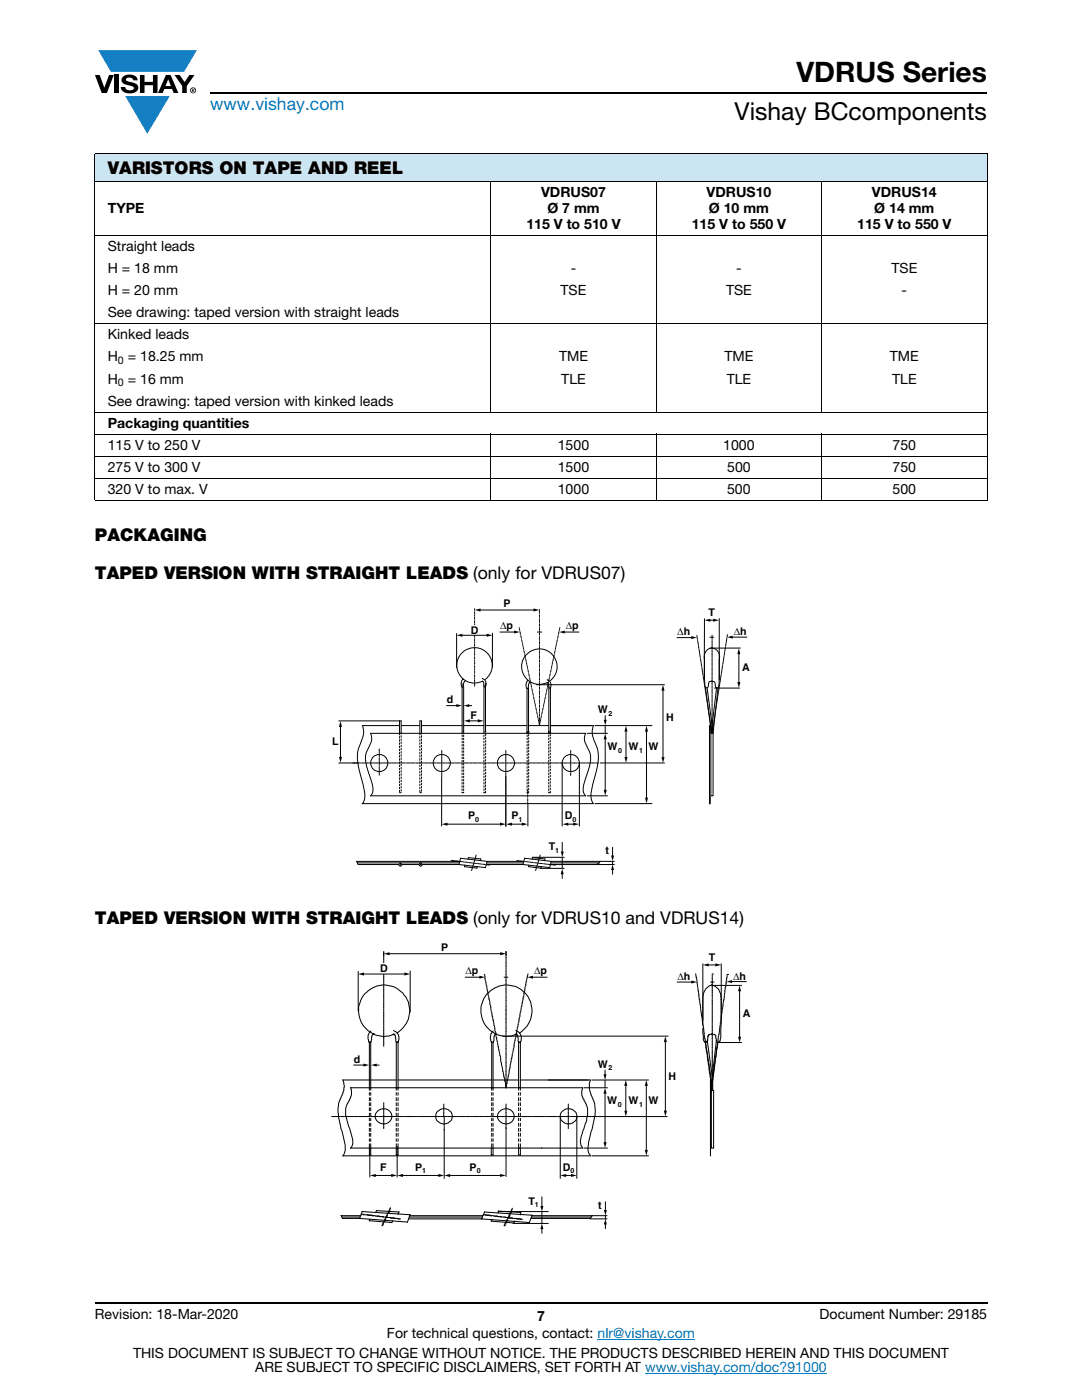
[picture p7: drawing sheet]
<svg xmlns="http://www.w3.org/2000/svg" width="216mm" height="279mm" viewBox="0 0 216 279" stroke-linecap="round" stroke-linejoin="round" font-family="sans-serif">
<g fill="#147fc3">
<path d="M19.6 10h19.7l-2.6 4.3h-1.1h-13.5z"/>
<path d="M25 19.2h8.9l-4.5 7.5z"/>
</g>
<g fill="#000">
<path d="M18.9 15h1l.9 2.5 1-2.5h.9l-1.4 3.6h-1zM22.9 15h.9v3.6h-.9zM24.6 15.3a2.1 2.1 0 0 1 2.8 .3l.1 .4h-.9a.79 .79 0 0 0-.7-.5 .79 .79 0 0 0-.8 .4l.3 .3 1 .2a1.08 1.08 0 0 1 1.2 1 1.08 1.08 0 0 1-1.1 1.2 1.73 1.73 0 0 1-2.4-1.2h.9a.96 .96 0 0 0 .8 .6 .96 .96 0 0 0 .9-.4 1.31 1.31 0 0 0-1.2-.6 1.03 1.03 0 0 1-1.1-.6 1.03 1.03 0 0 1 .2-1.1zM27.9 15h.9v1.3h1.7v-1.3h.9v3.6h-.9v-1.6h-1.7v1.6h-.9zM34.8 15h1.1l.9 1.4 1-1.4h1l-1.5 2.2v1.4h-.9v-1.4z"/>
<path d="M33.6 15.9l.5 1.3h-1.1zM33.1 15l-1.6 3.6h1l.3-.8h1.5l.3 .8h1l-1.6-3.6z"/>
<path d="M38.4 17.8h.2v.2h-.2zM38.3 17.7v.7h.1v-.3l.4 .3-.2-.3 .2-.2-.1-.2z"/>
<path d="M38.1 18a.46 .46 0 0 1 .9 0 .46 .46 0 0 1-.9 0zM37.9 18a.6 .6 0 0 0 1.2 0 .6 .6 0 0 0-1.2 0z"/>
</g>
<path d="M42 18.6h155M18.9 260h178.1" fill="none" stroke="#000" stroke-width=".36"/>
<path d="M119.2 267.3h19.5M128.7 274h36.3" fill="none" stroke="#007ec4" stroke-width=".2"/>
<path d="M18.9 30.7h178.1v5.5h-178.1z" fill="#cce5f3"/>
<g fill="none" stroke="#000" stroke-width=".2">
<path d="M18.9 30.7h178.1M18.9 36.2h178.1M18.9 30.8v69M97.9 36.1v46.2M130.9 36.1v46.2M164 36.1v46.2M197 30.8v69M18.9 47h178.1M18.9 64.6h178.1M18.9 82.2h178.1M18.9 86.7h178.1M18.9 91.1h178.1"/>
<path d="M18.9 95.5h178.1M18.9 99.9h178.1M97.9 86.6v13.4M130.9 86.6v13.4M164 86.6v13.4"/>
</g>
<path d="M66.3 119.3h83.3v56h-83.3z" fill="#fff"/>
<circle cx="113.9" cy="152.3" r="1.72" fill="#fff"/>
<circle cx="113.9" cy="152.3" r="1.72" fill="none" stroke="#000" stroke-width=".2"/>
<circle cx="100.9" cy="152.3" r="1.72" fill="#fff"/>
<circle cx="100.9" cy="152.3" r="1.72" fill="none" stroke="#000" stroke-width=".2"/>
<circle cx="75.7" cy="152.3" r="1.72" fill="#fff"/>
<g fill="none" stroke="#000" stroke-width=".2">
<path d="M73.9 146.4h43M73.9 158.8h34.4"/>
<circle cx="75.7" cy="152.3" r="1.72"/>
</g>
<circle cx="88.2" cy="152.3" r="1.71" fill="#fff"/>
<g fill="none" stroke="#000" stroke-width=".2">
<path d="M67.6 152.3h4.2M67.6 143.9h12.4v2.6M72 152.3h.1M72.2 152.3h.5M72.3 144.8a4.8 4.8 0 0 1-.5 3.9 8.7 8.7 0 0 0 .1 5.9l.7 2.6a3.9 3.9 0 0 1-.3 3.2M72.4 144.8h7.2M72.8 152.3h.2M73.1 152.3h.5M73.8 152.3h.1M73.9 146.4a3.2 3.2 0 0 1-.5 3.1 5.5 5.5 0 0 0 .2 4.9l.3 .9a4.7 4.7 0 0 1 .4 3l-.4 .5M74 152.3h.5M74.6 152.3h.2"/>
<path d="M74.9 152.3h.5M75.5 152.3h.1M75.8 152.3h.5M76.4 152.3h.2M76.7 152.3h.5M77.3 152.3h.1M77.6 152.3h.5M78.2 152.3h.1M78.5 152.3h.5M79.1 152.3h.1M79.4 152.3h.5M79.7 143.9v2.8"/>
<path d="M79.7 147v.3M79.7 147.6v.3M79.7 148.3v.3M79.7 148.9v.3M79.7 149.5v.3M79.7 150.2v.3M79.7 150.8v.3M79.7 151.4v.3M79.7 152.1v.3M79.7 152.7v.3M79.7 153.3v.3M79.7 154v.3"/>
<path d="M79.7 154.6v.3M79.7 155.2v.3M79.7 155.9v.3M79.7 156.5v.3M79.7 157.1v.3M79.7 157.8v.3M80 144.8h3.8M80 152.3h.1M80 146.8v.3M80 147.5v.3M80 148.1v.3M80 148.7v.3"/>
<path d="M80 149.4v.3M80 150v.3M80 150.6v.3M80 151.3v.3M80 151.9v.3M80 152.5v.3M80 153.2v.3M80 153.8v.3M80 154.4v.3M80 155.1v.3M80 155.7v.3M80 156.3v.3"/>
<path d="M80 157v.3M80 157.6v.3M80.3 152.3h.5M80.9 152.3h.1M81.2 152.3h.5M81.8 152.3h.1M82.1 152.3h.5M82.7 152.3h.1M83 152.3h.5M83.6 152.3h.1M83.8 147v.3M83.8 147.6v.3"/>
<path d="M83.8 148.3v.3M83.8 148.9v.3M83.8 149.5v.3M83.8 150.2v.3M83.8 150.8v.3M83.8 151.4v.3M83.8 152.1v.3M83.8 152.7v.3M83.8 153.3v.3M83.8 154v.3M83.8 154.6v.3M83.8 155.2v.3"/>
<path d="M83.8 155.9v.3M83.8 156.5v.3M83.8 157.1v.3M83.8 157.8v.3M83.9 152.3h.5M84.1 146.5v-2.6h-.3v2.8M84.1 146.8v.3M84.1 147.5v.3M84.1 148.1v.3M84.1 148.7v.3M84.1 149.4v.3M84.1 150v.3"/>
<path d="M84.1 150.6v.3M84.1 151.3v.3M84.1 151.9v.3M84.1 152.5v.3M84.1 153.2v.3M84.1 153.8v.3M84.1 154.4v.3M84.1 155.1v.3M84.1 155.7v.3M84.1 156.3v.3M84.1 157v.3M84.1 157.6v.3"/>
<path d="M84.2 144.8h8M84.5 152.3h.1M84.8 152.3h.5M85.4 152.3h.1M85.7 152.3h.5M86.3 152.3h.1M86.6 152.3h.5M87.2 152.3h.1M87.5 152.3h.5M88.1 152.3h.1M88.1 149.8v.5M88.1 150.4v.1"/>
<path d="M88.1 150.7v.5M88.1 151.3v.1M88.1 151.6v.5M88.1 152.2v.1M88.1 152.5v.5M88.1 153.1v.1M88.1 153.4v.5M88.1 154v.1M88.1 154.3v.5M88.1 154.9v.1M88.1 155.2h.1M88.3 152.3h.6"/>
<path d="M89 152.3h.1M89.3 152.3h.5M89.9 152.3h.1M90.1 152.3h.6M90.8 152.3h.1M91 152.3h.6M91.7 152.3h.1M91.9 152.3h.6M92.2 152.4v.3M92.2 153v.3M92.2 153.6v.4M92.2 154.3v.3"/>
<path d="M92.2 154.9v.3M92.2 155.5v.4M92.2 156.2v.3M92.2 156.8v.3M92.2 157.4v.4M92.2 158.1v.1M92.2 146v.4M92.2 146.7v.3M92.2 147.3v.3M92.2 147.9v.4M92.2 148.6v.3M92.2 149.2v.3"/>
<path d="M92.2 149.8v.4M92.2 150.5v.3M92.2 151.1v.3M92.2 151.7v.4M92.6 152.3h.1M92.8 152.3h.6M93.5 152.3h.1M93.7 152.3h.6M94.4 152.3h.1M94.6 152.3h.6M95.3 152.3h.1M95.5 152.3h.6"/>
<path d="M96.2 152.3h.1M96.4 152.3h.6M96.6 146v.4M96.6 146.7v.3M96.6 147.3v.3M96.6 147.9v.4M96.6 148.6v.3M96.6 149.2v.3M96.6 149.8v.4M96.6 150.5v.3M96.6 151.1v.3M96.6 151.7v.4"/>
<path d="M96.6 152.4v.3M96.6 153v.3M96.6 153.6v.4M96.6 154.3v.3M96.6 154.9v.3M96.6 155.5v.4M96.6 156.2v.3M96.6 156.8v.3M96.6 157.4v.4M96.6 158.1v.1M96.9 155.4v.3M96.9 156v.3"/>
<path d="M96.9 156.6v.4M96.9 157.3v.3M96.9 157.9v.3M96.9 144.8h8.2M96.9 149v.4M96.9 149.7v.3M96.9 150.3v.3M96.9 150.9v.4M96.9 151.6v.3M96.9 152.2v.3M96.9 152.8v.4M96.9 153.5v.3"/>
<path d="M96.9 154.1v.3M96.9 154.7v.4M96.9 145.9v.3M96.9 146.5v.3M96.9 147.1v.4M96.9 147.8v.3M96.9 148.4v.3M97.1 152.3h.1M97.3 152.3h.6M98 152.3h.1M98.2 152.3h.6M98.9 152.3h.1"/>
<path d="M99.1 152.3h.6M99.8 152.3h.1M100 152.3h.5M100.7 152.3h.1M100.9 149.8v.5M100.9 150.4v.1M100.9 150.7v.5M100.9 151.3v.1M100.9 151.6v.5M100.9 152.5v.5M100.9 153.1v.1M100.9 153.4v.5"/>
<path d="M100.9 154v.1M100.9 154.3v.5M100.9 154.9v10M101.5 152.3h-.6M101.6 152.3h.1M101.8 152.3h.5M102.5 152.3h.1M102.7 152.3h.5M103.4 152.3h.1M103.6 152.3h.5M104.3 152.3h.1M104.5 152.3h.5"/>
<path d="M105.2 152.3h.1M105.2 146.7v.3M105.2 147.3v.3M105.2 147.9v.4M105.2 148.6v.3M105.2 149.2v.3M105.2 149.8v.4M105.2 150.5v.3M105.2 151.1v.3M105.2 151.7v.4M105.2 152.4v.3M105.2 153v.3"/>
<path d="M105.2 153.6v.4M105.2 154.3v.3M105.2 154.9v.3M105.2 155.5v.4M105.2 156.2v.3M105.2 156.8v.3M105.2 157.4v.4M105.2 158.1v.1M105.3 157.7v.4M105.3 158.3v.1M105.3 158.6v.4M105.3 159.2v.1"/>
<path d="M105.3 159.5v.4M105.4 152.3h.5M105.5 144.8h4M105.5 146.6v.3M105.5 147.2v.3M105.5 147.8v.3M105.5 148.5v.3M105.5 149.1v.3M105.5 149.7v.3M105.5 150.3v.4M105.5 151v.3M105.5 151.6v.3"/>
<path d="M105.5 152.3v.3M105.5 152.9v.3M105.5 153.5v.3M105.5 154.1v.4M105.5 154.8v.3M105.5 155.4v.3M105.5 156.1v.3M105.5 156.7v.3M105.5 157.3v.3M105.5 157.9v.3M106.1 152.3h.1M106.3 152.3h.5"/>
<path d="M107 152.3h.1M107.2 152.3h.5M107.9 152.3h.1M108.1 152.3h.5M108.8 152.3h.1M109 152.3h.5M109.5 146.7v.3M109.5 147.3v.3M109.5 147.9v.4M109.5 148.6v.3M109.5 149.2v.3M109.5 149.8v.4"/>
<path d="M109.5 150.5v.3M109.5 151.1v.3M109.5 151.7v.4M109.5 152.4v.3M109.5 153v.3M109.5 153.6v.4M109.5 154.3v.3M109.5 154.9v.3M109.5 155.5v.4M109.5 156.2v.3M109.5 156.8v.3M109.5 157.4v.4"/>
<path d="M109.5 158.1v.1M109.7 152.3h.1M109.8 144.8h8.6a4.7 4.7 0 0 0 .5 3.9 8.7 8.7 0 0 1-.1 5.9l-.7 2.6a4 4 0 0 0 .3 3.2h-46.2M109.8 146.5v.3M109.8 147.1v.3M109.8 147.8v.3M109.8 148.4v.3M109.8 149v.3M109.8 149.7v.3M109.8 150.3v.3M109.8 150.9v.3M109.8 151.6v.3"/>
<path d="M109.8 152.2v.3M109.8 152.8v.3M109.8 153.5v.3M109.8 154.1v.3M109.8 154.7v.3M109.8 155.4v.3M109.8 156v.3M109.8 156.6v.3M109.8 157.3v.3M109.8 157.9v.3M109.9 152.3h.5M110.6 152.3h.1"/>
<path d="M110.8 152.3h.5M111.5 152.3h.1M111.7 152.3h.5M112.2 152.3v12.6M112.4 152.3h.1M112.6 152.3h.5M113.3 152.3h.1M113.5 152.3h.5M113.9 149.8v.5M113.9 150.4v.1M113.9 150.7v.5M113.9 151.3v.1"/>
<path d="M113.9 151.6v.5M113.9 152.2v.1M113.9 152.5v.5M113.9 153.1v.1M113.9 153.4v.5M113.9 154v.1M113.9 154.3v.5M114.2 152.3h.1M114.4 152.3h.5M115.1 152.3h.1M115.3 152.3h.5M115.6 152.3v12.6"/>
<path d="M115.9 152.3h.2M116.2 152.3h.5M116.9 146.4a3.1 3.1 0 0 0 .5 3.1 5.6 5.6 0 0 1-.2 4.9l-.3 .9a4.7 4.7 0 0 0-.4 3l.4 .5h-8.6M116.9 152.3h.1M117.1 152.3h.5M117.2 146.4h4M117.2 158.8h4M117.7 152.3h.2M118 152.3h.5M118.6 152.3h.1M118.7 144.8h11.4M118.9 152.3h.5"/>
<path d="M71.2 171.9h20.5M71.3 172.2h20.3M90 171.7l.6 .1M90.7 171.8h.1M90.9 171.8l.5 .1M91.6 171.9h.1M91.8 171.9l.6 .1M91.9 171.3l5.3 .6-.3 1.3-5.3-.7zM92.5 172h.1M92.7 172l.6 .1M92.7 172.7v.3l2.5 .3v-.4M93.4 171.5v-.3l2.5 .2v.4"/>
<path d="M93.4 172.1h.1M93.6 172.2h.5M94.2 173.2l-.1 .5M94.3 172.2h.1M94.3 173v.1M94.5 172.4l-.2 .5M94.6 172.2l-.1 .1h.6M94.8 171.5l-.2 .5M94.8 171.3v.1M95 170.7l-.1 .5M95.2 172.3h.1M95.4 172.4h.5"/>
<path d="M96.1 172.4l.1 .1M96.3 172.5h.5M97 172.5l.1 .1M97.2 171.9h7.2M97.2 172.6h.5M103.1 171.7l.6 .1M103.8 171.8h.1M104 171.9h.6M104.7 171.9h.1M104.7 171.3l5.3 .6-.3 1.3-5.3-.7zM104.9 172h.6M105.3 160.1v.1"/>
<path d="M105.3 160.3h.1M105.5 172.7v.3l2.5 .3v-.4M105.6 172h.1M105.8 172.1h.5M106.2 171.5v-.3l2.5 .2v.4M106.5 172.2h.1M106.7 172.2h.5M107 173.2l-.1 .5M107.1 173v.1M107.3 172.4l-.2 .5M107.4 172.2l-.1 .1M107.4 172.3h.1"/>
<path d="M107.5 171.5l-.1 .5M107.6 171.3v.1M107.6 172.3l.5 .1M107.8 170.7l-.2 .5M108.3 172.4h.1M108.5 172.4l.5 .1M109.2 172.5h.1M109.4 172.5l.5 .1M110.1 172.6h.1M110.3 172.6l.5 .1M118.7 160.4h11.4"/>
<circle cx="88.2" cy="152.3" r="1.71"/>
</g>
<path d="M105.2 146v.4M105.5 145.9v.3M109.5 146v.4M109.8 145.9v.3" fill="none" stroke="#000" stroke-width=".28"/>
<path d="M83.9 172.2l.2 .2-.1 .1-.2-.1z" fill-rule="evenodd" fill="#fff"/>
<path d="M83.9 172.2l.2 .2-.1 .1-.2-.1z" fill="none" stroke="#000" stroke-width=".2"/>
<path d="M79.8 172.2l.2 .2v.1l-.3-.1z" fill-rule="evenodd" fill="#fff"/>
<path d="M71.5 172.5h8.1a.32 .32 0 0 0 .3 .3 .32 .32 0 0 0 .3-.3M79.8 172.2l.2 .2v.1l-.3-.1z" fill="none" stroke="#000" stroke-width=".2"/>
<path d="M83.9 172.2l.2 .2-.1 .1-.2-.1z" fill-rule="evenodd" fill="#fff"/>
<g fill="none" stroke="#000" stroke-width=".2">
<path d="M91.1 126.4v6.8M92.2 136.4v9.6M92.4 135.6a1 1 0 0 0-.1 1.6l.4-1.2M92.5 137v9.4M94.7 121.5v.2M94.7 121.9v.1M94.7 122.2v.4M94.7 122.8v.1M94.7 123.1v.4M94.7 123.7v.1M94.7 124v.4M94.7 124.6v.1"/>
<path d="M94.7 124.8v.5M94.7 125.5v.1M94.7 125.7v.5M94.7 126.4v.1M94.7 126.7v.4M94.7 127.3v.1M94.7 127.6v.4M94.7 128.2v.1M94.7 128.5v.4M94.7 129.1v.1M94.7 129.4v.4M94.7 130v.1"/>
<path d="M94.7 130.3v.4M94.7 130.9v.1M94.7 131.2v.4M94.7 131.8v.1M94.7 132.1v.4M94.7 132.7v.1M94.7 133v.4M94.7 133.5v.2M94.7 133.9v.4M94.7 134.4v.1M94.7 134.8v.3M94.7 135.4v.1"/>
<path d="M94.7 135.6v.4M94.7 136.2v.1M94.7 136.5v.4M96.2 135.4a.94 .94 0 0 1 .8 .7 .94 .94 0 0 1-.3 1l-.2-.9-.2-.2h-.1h.1M96.6 136.8v9.2M96.8 135.6a3.5 3.5 0 0 0-.5-6 3.5 3.5 0 0 0-5.1 3.1 3.5 3.5 0 0 0 5 3.3M96.9 136.4v9.6M98.3 126.4v6.7M105.2 137.3v9M105.3 135.8a1.06 1.06 0 0 0 0 1.6l.1-.2a.85 .85 0 0 1 .4-1h-.1M105.5 137.3v9M107 136.6h25.6"/>
<path d="M107.6 121.6h.1M107.6 121.9v.3M107.6 122.4v.1M107.6 122.7v.4M107.6 123.3v.1M107.6 123.6v.4M107.6 124.2v.1M107.6 124.5v.4M107.6 125.1v.1M107.6 125.4v.4M107.6 126v.1M107.6 126.3v.4"/>
<path d="M107.6 126.9v.1M107.6 127.2v.4M107.6 127.8v.1M107.6 128.1v.4M107.6 128.7v.1M107.6 129v.4M107.6 129.6v.1M107.6 129.9v.4M107.6 130.5v.1M107.6 130.8v.4M107.6 131.4v.1M107.6 131.7v.4"/>
<path d="M107.6 132.3v.1M107.6 132.6v.4M107.6 133.2v.1M107.6 133.5v.4M107.6 134.1v.1M107.6 134.4v.4M107.6 135v.1M107.6 135.3v.4M107.6 135.9v.1M107.6 136.2v.4M107.6 136.8v.1M107.6 137.1v.4"/>
<path d="M107.6 137.7v.1M107.6 138v.4M107.6 138.6v.1M107.6 138.9v.4M107.6 139.5v.1M107.6 139.8v.4M109.2 135.7a.95 .95 0 0 1 .8 .7 .95 .95 0 0 1-.3 1l-.3-1-.3-.1 .2-.1M109.5 137v9.3M109.8 135.9a3.5 3.5 0 0 0-.6-6 3.5 3.5 0 0 0-5.1 3.1 3.5 3.5 0 0 0 5 3.3M109.8 137.2v9.1M75.7 149.5v.5M75.7 150.1v.1"/>
<path d="M75.7 150.4v.5M75.7 151v.1M75.7 151.3v.5M75.7 151.9v.1M75.7 152.2v.5M75.7 152.8v.1M75.7 153.1v.5M75.7 153.7v.1M75.7 154v.5M75.7 154.6v.1M79.7 158.2h.3M83.8 158.2h.3"/>
<path d="M88.1 155.3v9.6M92.5 158.1v.1h-.3M92.5 146.7v.3M92.5 147.3v.3M92.5 147.9v.4M92.5 148.6v.3M92.5 149.2v.3M92.5 149.8v.4M92.5 150.5v.3M92.5 151.1v.3M92.5 151.7v.4M92.5 152.4v.3"/>
<path d="M92.5 153v.3M92.5 153.6v.4M92.5 154.3v.3M92.5 154.9v.3M92.5 155.5v.4M92.5 156.2v.3M92.5 156.8v.3M92.5 157.4v.4M92.5 144.8h4.1M96.6 158.2h.3M105.2 158.2h.3M107.6 140.4v.1"/>
<path d="M107.6 140.7v.4M107.6 141.3v.1M107.6 141.6v.4M107.6 142.2v.1M107.6 142.5v.4M107.6 143.1v.1M107.6 143.4v.4M107.6 144v.1M107.6 144.3v.4M109.5 158.2h.3M119.7 152.3h12.9M71.2 171.9l.3 .6"/>
<path d="M80.2 172.5h3.4l.3 .3M83.9 172.2l.2 .2-.1 .1-.2-.1zM91.6 172.5h-7.3l-.4 .3M97 172.5h7.4M97.2 172.2h7.2M105.3 160.4v4.5M106.2 171.1h6.4M107.8 173.3h4.8M109.9 172.5h9.1M110 172.2h9.7M110 171.9h9.8M112.2 171.1v2.2"/>
<path d="M122.6 171.9h-3l-.1 .3-.5 .3h3.6"/>
</g>
<path d="M93.6 124.8h2.4v1.9h-2.4z" fill="#fff"/>
<g fill="none" stroke="#000" stroke-width=".2">
<path d="M103.6 125.2v.1M103.6 125.4l.1 .4M103.7 125.9v.1M103.8 126.2l.1 .3M103.9 126.7v.1M103.9 126.9l.1 .4M104 127.5h.1M104.1 127.7l.1 .3M104.2 128.2v.1M104.3 128.5v.3M104.4 129v.1M104.4 129.2l.1 .4"/>
<path d="M104.5 129.7v.1M104.6 130v.3M104.7 130.5v.1M104.7 130.7l.1 .4M104.8 131.2l.1 .1M104.9 131.5l.1 .3M105 132v.1M105 132.3l.1 .3M105.2 132.8h.1M105.2 133l.1 .3M105.3 133.5v.1M105.4 133.8v.3"/>
<path d="M105.5 134.3v.1M105.5 134.5l.1 .4M105.6 135v.1M105.7 135.3l.1 .3M105.8 135.8v.1M105.8 136l.1 .4M105.9 136.5l.1 .1M106 136.8l.1 .3M106.1 137.3v.1M106.2 137.6v.3M106.3 138.1v.1M106.3 138.3l.1 .4"/>
<path d="M106.4 138.8v.1M106.5 139.1v.3M106.6 139.6v.1M106.6 139.8l.1 .4M107.2 126.1h.9M108.7 139.8l-.1 .4M108.7 139.6v.1M108.8 139.1v.3M108.9 138.8v.1M109 138.3l-.1 .4M109 138.1v.1M109.1 137.6v.3"/>
<path d="M109.2 137.3v.1M109.3 136.8l-.1 .3M109.4 136.5l-.1 .1M109.5 136l-.1 .4M109.5 135.8v.1M109.6 135.3l-.1 .3M109.7 135v.1M109.8 134.5l-.1 .4M109.8 134.3v.1M109.9 133.8v.3M110 133.5v.1M110.1 133l-.1 .3"/>
<path d="M110.1 132.8h.1M110.3 132.3l-.1 .3M110.3 132v.1M110.4 131.5l-.1 .3M110.5 131.2l-.1 .1M110.6 130.7l-.1 .4M110.6 130.5v.1M110.7 130v.3M110.8 129.7v.1M110.9 129.2l-.1 .4M110.9 129v.1M111 128.5v.3"/>
<path d="M111.1 128.2v.1M111.2 127.7l-.1 .3M111.3 127.5h-.1M111.4 126.9l-.1 .4M111.4 126.7v.1M111.5 126.2l-.1 .3M111.6 125.9v.1M111.7 125.4l-.1 .4M111.7 125.2v.1M106.7 140.3l.1 .1M106.8 140.6l.1 .3M106.9 141.1v.1"/>
<path d="M106.9 141.4l.1 .3M107.1 141.8v.1M107.1 142.1l.1 .3M107.2 142.6v.1M107.3 142.9v.3M107.4 143.4v.1M107.4 143.6l.1 .4M107.5 144.1v.1M107.6 144.4v.3l.1-.3M107.7 144.7v.1M107.8 144.1v.1M107.9 143.6l-.1 .4"/>
<path d="M107.9 143.4v.1M108 142.9v.3M108.1 142.6v.1M108.2 142.1l-.1 .3M108.2 141.8v.1M108.4 141.4l-.1 .3M108.4 141.1v.1M108.5 140.6l-.1 .3M108.6 140.3l-.1 .1"/>
</g>
<path d="M141.6 144.8v15.6" fill="none" stroke="#000" stroke-width=".35"/>
<path d="M141.8 146.3h.5v12.5h-.5z" fill="#fff"/>
<g fill="none" stroke="#000" stroke-width=".2">
<path d="M92.1 126.8h5.2M95.7 121.7h11M99.8 126.1h3M112.5 126.1h3M132.3 137.6v13.7M135.1 127.2h3M139 126.8l.1 .1M139.1 127.1l.1 .5M139.2 127.7v.1M139.2 127.9l.1 .6M139.3 128.6v.1M139.4 128.8v.6"/>
<path d="M139.5 129.5v.1M139.5 129.7l.1 .5M139.6 130.4v.1M139.6 130.6l.1 .6M139.7 131.3l.1 .1M139.8 131.5l.1 .5M139.9 132.2v.1M139.9 132.4l.1 .5M140 133.1v.1M140.1 133.3v.5M140.2 134v.1M140.2 134.2l.1 .5"/>
<path d="M140.3 134.9v.1M140.3 135.1l.1 .5M140.4 135.8l.1 .1M140.5 136l.1 .5M140.6 123.5l-.1 11.9M140.6 136.7v.1M140.6 136.9l.1 .5M140.7 137.5v.1M140.8 137.8v.5M140.8 137.3l1.2 9.1M140.9 138.4v.1M140.9 138.7l.1 .5"/>
<path d="M141 139.3v.1M141 139.6l.1 .5M141.1 137.2l1.2 9.1 1-9.1M141.5 123.8h1M141.6 129.3h6.1M141.6 127.2h.8M142.1 126.8v.1M142.1 127v.5M142.1 127.7v.1M142.1 127.9v.5M142.1 128.6v.1M142.1 128.8v.5"/>
<path d="M142.1 129.4v.2M142.1 129.7v.5M142.1 130.3v.1M142.1 130.6v.5M142.1 131.2v.2M142.1 131.5v.5M142.1 132.1v.1M142.1 132.4v.5M142.1 133v.1M142.1 133.3v.5M142.1 133.9v.1M142.1 134.2v.5"/>
<path d="M142.1 134.8v.1M142.1 135.1v.5M142.1 135.7v.1M142.1 136v.5M142.1 136.6v.1M142.1 136.9v.5M142.1 137.5v.1M142.1 137.8v.5M142.1 138.4v.1M142.1 138.7v.5M142.1 139.3v.1M142.1 139.6v.5"/>
<path d="M142.6 137.3h5M143 137.2l-1.1 9.1M143.1 139.8v.1M143.2 139.1l-.1 .5M143.3 138.9l-.1 .1M143.3 138.2v.6M143.4 138v.1M143.5 137.3l-.1 .6M143.5 123.4v12.3M143.5 137.1v.1M143.5 135l-.1 2.1-.4 .2a.58 .58 0 0 1-.3-.8 .51 .51 0 0 0-.7-.5v-.1M143.5 131.7a1.61 1.61 0 0 0-.5-1.9 1.61 1.61 0 0 0-1.9-.1 2 2 0 0 0-.5 2v4.7l.3 .9a.76 .76 0 0 0 .5-1l.3-.3 .4-.1"/>
<path d="M143.6 136.5l-.1 .5M143.7 136.2l-.1 .1M143.8 135.6l-.1 .5M143.8 135.3v.1M143.9 134.7l-.1 .5M143.9 134.4v.1M144 133.8v.5M144.1 133.5v.2M144.2 132.9l-.1 .5M144.2 132.7v.1M144.3 132l-.1 .5M144.4 131.8l-.1 .1"/>
<path d="M144.4 131.1v.5M144.5 130.9v.1M144.6 130.2l-.1 .5M144.6 130v.1M144.7 129.3l-.1 .6M144.8 129.1v.1M144.9 128.4l-.1 .6M144.9 128.2v.1M145 127.6l-.1 .5M145 127.3v.1M145.1 126.7v.5M146 127.2h3"/>
<path d="M147.4 130.3v6M67.9 144.9v6.4M89.1 140.8h2.2M93.4 140.8h.7M93.5 143.9h2M120.8 142.9v1M120.8 144.8v1.5M120.8 147.3v10.5M124.9 145.8v5.5M129 145.8v13.6M141.1 140.2v.1M141.2 140.5l.1 .5"/>
<path d="M141.3 141.1v.1M141.3 141.3l.1 .6M141.4 142v.1M141.4 142.2l.1 .6M141.5 142.9l.1 .1M141.6 143.1l.1 .6M141.7 143.8v.1M141.7 144l.1 .6M141.8 144.7v.1M141.8 146.3h.5v12.5h-.5zM141.9 144.9v.6M142 145.6v.1"/>
<path d="M142.1 140.2v.1M142.1 140.5v.5M142.1 141.1v.1M142.1 141.3v.6M142.1 142v.1M142.1 142.2v.6M142.1 142.9v.1M142.1 143.1v.6M142.1 143.8v.1M142.1 144v.6M142.1 144.7v.1M142.1 144.9v.6"/>
<path d="M142.1 145.6v.1M142.1 145.8v.6l-.1-.6M142.1 146.3h.1M142.1 146v.1M142.2 145.4l-.1 .5M142.3 145.1v.1M142.4 144.5l-.1 .5M142.4 144.2v.1M142.5 143.6l-.1 .5M142.5 143.3v.2M142.6 142.7v.5M142.7 142.5v.1"/>
<path d="M142.8 141.8l-.1 .5M142.9 140.9l-.1 .5M143 140.7l-.1 .1M143.1 140l-.1 .5M89.1 164.5h10.9M101.9 164.5h2.4M112.2 168.2v2M112.2 174.3v1M113.2 164.5h1.4M122.2 169.1v1.8M122.2 171.9v.6M122.2 173.4v1"/>
</g>
<g fill="#000">
<path d="M91.1 126.8l1.2-.3v.6zM94.7 121.7l1.2-.3v.6zM97.1 126.5l1.1 .3-1.1 .3zM102.6 125.8l1.1 .3-1.1 .3zM106.5 121.4l1.1 .3-1.1 .3zM111.6 126.1l1.1-.3v.6zM132.3 136.7l.3 1.1h-.6zM137.9 126.9l1.1 .3-1.1 .3zM140.6 123.8l1.1-.3v.6zM142.3 123.5l1.2 .3-1.2 .3zM145.1 127.2l1.1-.3v.6zM147.1 136.1h.6l-.3 1.2z"/>
<path d="M147.4 129.4l.3 1.1h-.6zM67.6 151.1h.6l-.3 1.1zM67.9 143.9l.3 1.2h-.6zM91.1 140.5l1.1 .3-1.1 .3zM92.5 140.8l1.1-.3v.6zM92.6 143.9l1.2-.3v.6zM95.3 143.6l1.2 .3-1.2 .3zM120.5 157.6h.6l-.3 1.2zM120.5 143.7h.6l-.3 1.1zM120.8 146.4l.3 1.1h-.6zM124.6 151.1h.6l-.3 1.1zM124.9 144.8l.3 1.2h-.6z"/>
<path d="M128.7 159.2h.6l-.3 1.1zM129 144.9l.3 1.1h-.6zM132 151.1h.6l-.3 1.1zM88.1 164.5l1.2-.3v.6zM99.8 164.2l1.1 .3-1.1 .3zM101 164.5l1.1-.3v.6zM104.1 164.2l1.2 .3-1.2 .3zM111.9 169.9h.6l-.3 1.2zM112.2 173.4l.3 1.1h-.6zM112.2 164.5l1.2-.3v.6zM114.4 164.2l1.1 .3-1.1 .3zM121.9 170.7h.6l-.3 1.2z"/>
<path d="M122.2 172.5l.3 1.1h-.6z"/>
</g>
<path d="M66.1 188h83.7v58.1h-83.7z" fill="#fff"/>
<path d="M112 222a1.64 1.64 0 0 1 2.3-.6 1.64 1.64 0 0 1 .4 2.3 1.65 1.65 0 0 1-2.1 .4 1.65 1.65 0 0 1-.6-2.1z" fill-rule="evenodd" fill="#fff"/>
<path d="M112 222a1.64 1.64 0 0 1 2.3-.6 1.64 1.64 0 0 1 .4 2.3 1.65 1.65 0 0 1-2.1 .4 1.65 1.65 0 0 1-.6-2.1z" fill="none" stroke="#000" stroke-width=".2"/>
<path d="M99.7 221.8a1.57 1.57 0 0 1 2.5 0 1.57 1.57 0 0 1-.6 2.4 1.62 1.62 0 0 1-1.7-.3 1.62 1.62 0 0 1-.5-1.6z" fill-rule="evenodd" fill="#fff"/>
<path d="M99.7 221.8a1.57 1.57 0 0 1 2.5 0 1.57 1.57 0 0 1-.6 2.4 1.62 1.62 0 0 1-1.7-.3 1.62 1.62 0 0 1-.5-1.6z" fill="none" stroke="#000" stroke-width=".2"/>
<path d="M75.3 221.8a1.57 1.57 0 0 1 2.5 0 1.57 1.57 0 0 1-.6 2.4 1.62 1.62 0 0 1-1.7-.3 1.62 1.62 0 0 1-.5-1.6z" fill-rule="evenodd" fill="#fff"/>
<path d="M70 217.1h46.3M70 229.1h38M75.3 221.8a1.57 1.57 0 0 1 2.5 0 1.57 1.57 0 0 1-.6 2.4 1.62 1.62 0 0 1-1.7-.3 1.62 1.62 0 0 1-.5-1.6z" fill="none" stroke="#000" stroke-width=".2"/>
<path d="M87.1 222a1.64 1.64 0 0 1 2.3-.6 1.64 1.64 0 0 1 .5 2.3 1.65 1.65 0 0 1-2.2 .4 1.65 1.65 0 0 1-.6-2.1z" fill-rule="evenodd" fill="#fff"/>
<g fill="none" stroke="#000" stroke-width=".2">
<path d="M70 217.1a4 4 0 0 1-.8 3.4 3.4 3.4 0 0 0-.2 2.1l.6 2.2a8 8 0 0 1 .7 3.8l-.3 .5M73.7 215.5h-5.3l.1 .2a4.4 4.4 0 0 1-.2 2.8l-.3 .7a7.2 7.2 0 0 0-.1 5.3l.4 1.2a10.5 10.5 0 0 1 .5 4.2l-.4 .8h49.4l-.1-.3a2 2 0 0 1-.3-2l.6-2.7a9.9 9.9 0 0 0 .5-5.9v-.1a7.6 7.6 0 0 1-.9-3.6l.2-.6h-14M73.7 217.1v.4M73.7 218.1v.4M73.7 219.1v.5M74 215.5h5.1M74 217.1v.4M74 218.1v.4M74 219.1v.5M79.1 217.1v.4M79.1 218.1v.4M79.1 219.1v.5"/>
<path d="M79.4 217.1v.4M79.4 218.1v.4M79.4 219.1v.5M79.4 215.5h18.7M98.1 217.1v.4M98.1 218.1v.4M98.1 219.1v.5M98.4 217.1v.4M98.4 218.1v.4M98.4 219.1v.5M103.5 217.1v.4M103.5 218.1v.4"/>
<path d="M103.5 219.1v.5M103.8 217.1v.4M103.8 218.1v.4M103.8 219.1v.5M116.3 217.1l-.2 .5v.9l.9 2a3.4 3.4 0 0 1 .2 2.1l-.2 1.3-.7 1.9a4.9 4.9 0 0 0-.3 3l.3 .3h-8.3M116.6 217.1h4.6M118.1 215.5h11.3M66.2 222.8h.5M66.9 222.8h.1M67.1 222.8h.5M67.7 222.8h.1M68 222.8h.5"/>
<path d="M68.6 222.8h.1M68.9 222.8h.4M69.5 222.8h.1M69.7 222.8h.5M70.3 222.8h.1M70.6 222.8h.5M71.2 222.8h.1M71.5 222.8h.4M72.1 222.8h.1M72.3 222.8h.5M72.9 222.8h.2M73.2 222.8h.5"/>
<path d="M73.7 229.1h.3M73.7 220.1v.5M73.7 221.1v.5M73.7 222.2v.5M73.7 223.2v.5M73.7 224.2v.5M73.7 225.2v.5M73.7 226.2v.6M73.7 227.3v.5M73.7 228.3v.5M73.8 228.8v6.1M73.8 222.8h.1"/>
<path d="M74 220.1v.5M74 221.1v.5M74 222.2v.5M74 223.2v.5M74 224.2v.5M74 225.2v.5M74 226.2v.6M74 227.3v.5M74 228.3v.5M74.1 222.8h.4M74.7 222.8h.1M74.9 222.8h.5"/>
<path d="M75.6 222.8h.1M75.8 222.8h.5M76.4 222.8h.1M76.6 220.1v.5M76.6 220.7v.1M76.6 220.9v.6M76.6 221.6h.1M76.6 221.8v.5M76.6 222.5v.1M76.6 222.7v.5M76.6 223.3v.2M76.6 223.6v.5"/>
<path d="M76.6 224.2v.1M76.6 224.4v.5M76.6 225v.2M76.7 222.8h.5M77.3 222.8h.1M77.6 222.8h.4M78.2 222.8h.1M78.4 222.8h.5M79 222.8h.1M79.1 229.1h.3M79.1 220.1v.5M79.1 221.1v.5"/>
<path d="M79.1 222.2v.5M79.1 223.2v.5M79.1 224.2v.5M79.1 225.2v.5M79.1 226.2v.6M79.1 227.3v.5M79.1 228.3v.5M79.2 228.8v6.1M79.3 222.8h.5M79.4 220.1v.5M79.4 221.1v.5M79.4 222.2v.5"/>
<path d="M79.4 223.2v.5M79.4 224.2v.5M79.4 225.2v.5M79.4 226.2v.6M79.4 227.3v.5M79.4 228.3v.5M79.9 222.8h.1M80.1 222.8h.5M80.8 222.8h.1M81 222.8h.5M81.6 222.8h.2M81.8 222.8h.6"/>
<path d="M82.5 222.8h.1M82.7 222.8h.5M83.4 222.8h.1M83.5 222.8h.6M84.3 222.8h.1M84.4 222.8h.6M85.1 222.8h.1M85.3 222.8h.6M86 222.8h.1M86.1 222.8h.6M86.9 222.8h.1M87 222.8h.6"/>
<path d="M87.1 222a1.64 1.64 0 0 1 2.3-.6 1.64 1.64 0 0 1 .5 2.3 1.65 1.65 0 0 1-2.2 .4 1.65 1.65 0 0 1-.6-2.1zM87.7 222.8h.1M87.9 222.8h.6M88.5 222.7l.1 .1M88.5 220.4v.5M88.5 221v.1M88.5 221.3v.4M88.5 221.9v.1M88.5 222.1v.5M88.6 223v.5M88.6 223.7h.1M88.6 223.8v.6"/>
<path d="M88.6 224.5v.1M88.6 224.7v.5M88.6 225.4v.1M88.8 222.8h.5M89.4 222.8h.1M89.6 222.8h.6M90.2 222.8h.2M90.5 222.8h.6M91.1 222.8h.1M91.4 222.8h.5M92 222.8h.1M92.2 222.8h.6"/>
<path d="M92.9 222.8h.1M93.1 222.8h.5M93.7 222.8h.1M94 222.8h.5M94.6 222.8h.1M94.8 222.8h.5M95.5 222.8h.1M95.7 222.8h.5M96.3 222.8h.1M96.6 222.8h.5M97.2 222.8h.1M97.5 222.8h.4"/>
<path d="M98.1 229.1h.3M98.1 220.1v.5M98.1 221.1v.5M98.1 222.2v.5M98.1 223.2v.5M98.1 224.2v.5M98.1 225.2v.5M98.1 226.2v.6M98.1 227.3v.5M98.1 228.3v.5M98.1 222.8h.1M98.3 222.8h.5"/>
<path d="M98.4 220.1v.5M98.4 221.1v.5M98.4 222.2v.5M98.4 223.2v.5M98.4 224.2v.5M98.4 225.2v.5M98.4 226.2v.6M98.4 227.3v.5M98.4 228.3v.5M98.9 222.8h.2M99.2 222.8h.5M99.8 222.8h.1"/>
<path d="M100.1 222.8h.4M100.7 222.8h.1M100.9 222.8h.5M101 220.4v.5M101 221v.1M101 221.3v.4M101 221.9v.1M101 222.1v.5M101 222.7v.1M101 223v.5M101 223.7h.1M101 223.8v.6"/>
<path d="M101 224.5v.1M101 224.7v.5M101.6 222.8h.1M101.8 222.8h.5M102.4 222.8h.1M102.7 222.8h.4M103.3 222.8h.1M103.5 229.1h.3M103.5 220.1v.5M103.5 221.1v.5M103.5 222.2v.5M103.5 223.2v.5"/>
<path d="M103.5 224.2v.5M103.5 225.2v.5M103.5 226.2v.6M103.5 227.3v.5M103.5 228.3v.5M103.5 222.8h.5M103.8 220.1v.5M103.8 221.1v.5M103.8 222.2v.5M103.8 223.2v.5M103.8 224.2v.5M103.8 225.2v.5"/>
<path d="M103.8 226.2v.6M103.8 227.3v.5M103.8 228.3v.5M104.2 222.8h.1M104.4 222.8h.5M105 222.8h.1M105.3 222.8h.5M105.9 222.8h.1M106.2 222.8h.4M106.8 222.8h.1M107 222.8h.5M107.6 222.8h.2"/>
<path d="M107.9 222.8h.5M108.5 222.8h.1M108.8 222.8h.4M109.4 222.8h.1M109.6 222.8h.5M110.2 222.8h.2M110.5 222.8h.5M111.1 222.8h.1M111.3 222.8h.5v12.3M112 222.8h.1M112.2 222.8h.5M112.9 222.8h.1"/>
<path d="M113 222.8h.6M113.4 220.4v.5M113.4 221v.1M113.4 221.3v.4M113.4 221.9v.1M113.4 222.1v.5M113.4 222.7v.1M113.4 223v.5M113.4 223.7h.1M113.4 223.8v.6M113.4 224.5v.1M113.4 224.7v.5"/>
<path d="M113.7 222.8h.1M113.9 222.8h.6M114.6 222.8h.1M114.8 222.8h.5M115.1 222.8v12.3M115.5 222.8h.1M115.6 222.8h.6M116.3 222.8h.1M116.5 222.8h.6M116.6 229.1h4.6M117.2 222.8h.1M117.4 222.8h.5"/>
<path d="M118.1 222.8h.1M118.1 230.7h11.3M118.2 222.8h14.9"/>
</g>
<path d="M77.4 208.6l.2 .1z" fill="#fff"/>
<path d="M77.4 208.6l.2 .1z" fill="none" stroke="#fff" stroke-width=".2"/>
<path d="M73.7 208v9.1h.3v-9.1M74 205.8a1.87 1.87 0 0 0-.3 2.3h.3l.1-.5a1.4 1.4 0 0 1 .5-1.3h-.1M78.5 205.7a1.54 1.54 0 0 1 1.1 1.8l-.3 .6-.3-.2-.1-1.2-.3-.3-.2 .1 .2-.1M79.1 208v9.1h.3v-9.1M79.2 206.1a5.1 5.1 0 0 0 1.1-7.9 5.1 5.1 0 0 0-8 .8 5.1 5.1 0 0 0 2.7 7.6l1.6 .3 .9-.1 1-.4M98.4 215.5h5.1" fill="none" stroke="#000" stroke-width=".2"/>
<path d="M101.8 208.6l.2 .1z" fill="#fff"/>
<path d="M101.8 208.6l.2 .1z" fill="none" stroke="#fff" stroke-width=".2"/>
<g fill="none" stroke="#000" stroke-width=".2">
<path d="M71.5 193.9v7.8M76.6 198.5v.1M76.6 198.7v.5M76.6 199.3v.1M76.6 199.6v.4M76.6 190v.5M76.6 190.6v.1M76.6 190.8v.6M76.6 191.5v.1M76.6 191.7v.5M76.6 192.4v.1M76.6 192.6v.5"/>
<path d="M76.6 193.2v.2M76.6 193.5v.5M76.6 194.1v.1M76.6 194.3v.5M76.6 194.9v.2M76.6 195.2v.6M76.6 195.8v.1M76.6 196.1v.5M76.6 196.8h.1M76.6 196.9v.6M76.6 197.6v.1M76.6 197.8v.5"/>
<path d="M81.8 193.8v8.2M96.7 194.5l.1 .4M96.8 195v.2M96.8 195.3l.1 .5M96.9 195.9v.1M96.9 196.1l.1 .6M97.1 196.8h.1M97.1 197l.1 .5M97.2 197.7l.1 .1M97.3 197.9l.1 .5M97.4 198.5v.1M97.5 198.8l.1 .4"/>
<path d="M97.6 199.3v.2M97.7 199.6l.1 .4M101 189.9v.2M101 190.2v.2M101 190.5v.5M101 191.1v.1M101 191.4v.4M101 192v.1M101 192.2v.5M101 192.8v.1M101 193.1v.5M101 193.7v.1"/>
<path d="M101 193.9v.6M101 194.6v.1M101 194.8v.5M101 195.5v.1M101 195.7v.5M101 196.3v.1M101 196.6v.4M101 197.2v.1M101 197.4v.5M101 198v.1M101 198.3v.5M101 198.9v.1"/>
<path d="M101 199.1v.6M101 199.8v.1M104.4 199.1v.2M104.4 199.4l-.1 .5M104.5 198.3v.1M104.5 198.6v.4M104.7 197.5v.1M104.7 197.7l-.2 .5M104.8 196.8l-.1 .5M104.9 196.6v.1M105 195.9l-.1 .6M105.1 195.8h-.1"/>
<path d="M105.2 195.1l-.1 .5M105.3 194.8l-.1 .2M105.4 194.4l-.1 .4M76.6 207.3v.6M76.6 200.2v.1M76.6 200.4v.5M76.6 201v.1M76.6 201.3v.5M76.6 202h.1M76.6 202.1v.6M76.6 202.8v.1M76.6 203v.5"/>
<path d="M76.6 203.7v.1M76.6 203.9v.5M76.6 204.5v.1M76.6 204.8v.4M76.6 205.4v.1M76.6 205.6v.5M76.6 206.2v.2M76.6 206.5v.6M76.6 207.1v.1M76.6 208v.2M76.6 208.2v.6M97.8 200.2v.1"/>
<path d="M97.8 200.4l.1 .6M97.9 201.3l.1 .5M97.9 201v.1M98.1 202h.1M98.1 202.1l.1 .6M98.1 208v9.1h.3v-9.1M98.2 202.8l.1 .1M98.3 203l.1 .5M98.4 203.6l.1 .1M98.4 205.8a1.87 1.87 0 0 0-.3 2.3l.4-.1 .1-1.1 .1-.3 .3-.3-.1-.1M98.5 203.9l.1 .4M98.6 204.5v.1"/>
<path d="M98.6 204.7l.1 .5M98.7 205.3v.1M98.7 205.6l.2 .5M98.9 206.4l.1 .6M99.1 207.1h.1M99.1 207.2l.1 .6M99.3 208.2l.1 .4M99.3 207.9v.1M99.4 208.8l.1 .1M99.5 209v.5M99.5 209.6v.1M99.6 209.9l.1 .4"/>
<path d="M99.7 210.5v.1M99.8 210.7l.1 .5M99.9 211.3v.1M99.9 211.5l.1 .6M100.1 212.2v.1M100.1 212.4l.1 .5M100.3 213.1v.1M100.3 213.3v.5M100.3 213.9l.1 .1M100.3 206.8h33M100.4 214.2l.1 .4M100.5 214.7v.2"/>
<path d="M100.6 215l.1 .4M100.7 215.6v.1M100.8 215.8l.1 .6M100.9 216.4v.1M101 215.6v.6M101 214.8v.5M101 200v.5M101 200.7v.1M101 200.9v.5M101 201.5v.2M101 201.8v.5M101 202.4v.1"/>
<path d="M101 202.6v.5M101 203.2v.2M101 203.5v.5M101 204.1v.1M101 204.4v.5M101 205.1h.1M101 205.2v.6M101 205.9v.1M101 206.1v.5M101 206.8v.1M101 207v.5M101 207.6v.1"/>
<path d="M101 207.9v.4M101 208.5v.1M101 208.7v.5M101 209.3v.1M101 209.6v.5M101 210.2v.1M101 210.4v.6M101 211.1v.1M101 211.3v.5M101 212v.1M101 212.2v.5M101 212.8v.1"/>
<path d="M101 213.1v.4M101 213.7v.1M101 213.9v.5M101 214.5v.1M101 215.4v.1M101 216.3v.1M101 216.5v.6l-.1-.4M101.1 216.5l-.1 .5M101.2 216.3l-.1 .1M101.2 215.6v.6M101.3 215.4l-.1 .1M101.4 214.6v.1"/>
<path d="M101.4 214.8l-.1 .5M101.6 213.7v.1M101.6 214l-.1 .4M101.8 212.9v.1M101.8 213.1l-.2 .5M101.9 212.3l-.1 .4M102 212v.1M102 211.3v.6M102.1 211.2l-.1 .1M102.2 210.3v.1M102.2 210.5l-.1 .6M102.4 209.4v.1"/>
<path d="M102.4 209.7l-.1 .5M102.6 208.6v.1M102.6 208.8l-.1 .5M102.7 208l-.1 .4M102.8 207.7v.1M102.9 207.1l-.1 .5M102.9 206.9v.1M102.9 205.7a1.53 1.53 0 0 1 .8 2.4h-.1l-.2-.3-.1-1.1-.3-.3-.1 .1 .1-.1M103 206.2l-.1 .6M103.1 206.1h-.1M103.2 205.1v.1M103.2 205.4l-.1 .5"/>
<path d="M103.4 204.3v.1M103.4 204.5l-.1 .6M103.5 208v9.1h.3v-9.1M103.6 203.4v.2M103.6 203.7l-.1 .4M103.7 206.1a5.1 5.1 0 0 0 1.1-8 5.1 5.1 0 0 0-8.1 .9 5.1 5.1 0 0 0 2.8 7.6l1.5 .3 1-.1 .9-.4M103.7 202.6v.1M103.7 202.9l-.1 .4M103.8 202l-.1 .5M103.9 201.8v.1M104 201.1l-.1 .5M104.1 200.9h-.1"/>
<path d="M104.2 200.2l-.1 .6M104.3 200l-.1 .1M88.6 225.5v9.6M101 225.1v9.7"/>
</g>
<path d="M75 192.1h2.9v2.2h-2.9z" fill="#fff"/>
<path d="M76.6 189.9v.7M100.6 195h.7M101 189.9v.7M141.8 215.5v15.2M73.7 229.1v1.4h.3v-1.4M79.1 229.1v1.4h.3v-1.4M98 229.1v1.4h.4v-1.4M103.5 229.1v1.4h.3v-1.4" fill="none" stroke="#000" stroke-width=".2"/>
<path d="M141.9 217.6h.5v11.5h-.5z" fill="#fff"/>
<g fill="none" stroke="#000" stroke-width=".2">
<path d="M72.4 194.4h8.5M77.5 190.3h22.5M92.9 195h3M106.1 195h3M135.2 196h3M138.8 194.4l.1 .5M138.9 195l.1 .1M139 195.3l.1 .5M139.1 196.1l.1 .6M139.1 195.9v.1M139.2 196.8h.1M139.3 197v.6"/>
<path d="M139.4 197.9v.5M139.4 197.7v.1M139.4 198.5v.2M139.4 198.8l.1 .5M139.5 199.4v.1M139.6 199.6v.5M140.2 192.4v12M141.2 192.6h1.8M141.8 196h.6M142 196.7h5.9M142.1 194.4h.1M142.1 194.6v.4"/>
<path d="M142.1 195.2v.1M142.1 195.4v.5M142.1 196v.2M142.1 196.3v.5M142.1 196.9v.1M142.1 197.1v.6M142.1 197.8v.1M142.1 198v.6M142.1 198.7v.1M142.1 198.9v.5M142.1 199.6v.1M142.1 199.8v.5"/>
<path d="M143.9 199.5a3.1 3.1 0 0 0-1.3-2.7 1.43 1.43 0 0 0-2 .9l-.4 1.4v4.5M143.9 192.4v12M144.4 199.9l-.1 .4M144.4 199.6v.1M144.5 198.8v.1M144.5 198.9l-.1 .6M144.6 197.8v.1M144.6 198.1l-.1 .5M144.7 197.2l-.1 .6M144.8 196.9l-.1 .2M144.9 196.1v.1M144.9 196.3l-.1 .5"/>
<path d="M145 195.2v.2M145 195.5l-.1 .5M145.1 194.6v.5M145.2 194.5h.1M145.9 195.9h3M147.6 197.6v9.5M70.6 212.6h2.1M75 212.6h.6M120.7 213.6v1M120.7 215.5v1.6M120.7 218.1v10.1M124.9 216.5v5.4"/>
<path d="M129 216.5v13.2M132.8 207.8v14.1M139.7 200.3v.1M139.7 200.5l.1 .5M139.8 201.1v.1M139.8 201.4l.1 .5M139.9 202v.1M140 202.2v.6M140.1 202.9v.1M140.1 203.1l.1 .5M140.2 204v.5M140.2 203.8v.1"/>
<path d="M140.2 204.6l.1 .1M140.2 205.2l.2 2.4a.42 .42 0 0 0 .3 .4 .42 .42 0 0 0 .4-.1l.2-1.3 .3-.2h.5v-.5M140.3 204.9l.1 .4M140.4 205.5v.1M140.4 205.7l.1 .5M140.5 206.3v.1M140.5 206.6l.1 .5M140.6 207.2l.1 .1M140.7 207.4l.1 .6M140.8 208.2l1.1 7.3v2.1M140.8 208.3l.1 .5M140.9 209v.1"/>
<path d="M140.9 209.2l.1 .5M141 209.8l.1 .1M141.1 210.1v.4M141.1 207.8l1.1 7.7M141.1 210.9l.1 .5M141.1 210.7v.1M141.2 211.5v.2M141.3 211.8v.5M141.4 212.4v.1M141.4 212.6l.1 .6M141.5 213.5l.1 .6M141.5 213.3v.1"/>
<path d="M141.6 214.2v.1M141.7 214.4v.5M141.8 215.3l.1 .5M141.8 215.1v.1M141.9 215.9v.1M141.9 216.2v.4M141.9 217.6h.5v11.5h-.5zM141.9 217.2v.5M142 217v.5M142 216.4v.4M142.1 217.6h.1M142.1 216.1v.1"/>
<path d="M142.1 200.4v.1M142.1 200.7v.4M142.1 201.3v.1M142.1 201.5v.5M142.1 202.1v.1M142.1 202.4v.5M142.1 203v.1M142.1 203.2v.6M142.1 203.9v.1M142.1 204.1v.5M142.1 204.8v.1M142.1 205v.5"/>
<path d="M142.1 205.6v.1M142.1 206.5v.1M142.1 206.7v.5M142.1 207.3v.1M142.1 207.6v.5M142.1 208.2v.1M142.1 208.4v.6M142.1 209.1v.1M142.1 209.3v.6M142.1 210v.1M142.1 210.2v.5M142.1 210.8v.2"/>
<path d="M142.1 211.1v.5M142.1 211.7v.1M142.1 211.9v.5M142.1 212.5v.2M142.1 212.8v.5M142.1 213.4v.1M142.1 213.7v.5M142.1 214.4h.1M142.1 214.5v.6M142.1 215.2v.1M142.1 215.4v.5M142.1 216.3v.5"/>
<path d="M142.1 216.9v.1M142.1 217.2v.4M142.2 215.5v2.1M142.2 215.3v.1M142.2 215.4l-.1 .6M142.3 214.4h.1M142.3 214.6l-.1 .5M142.4 213.7v.6M142.5 213.5v.1M142.6 212.6v.1M142.6 212.9l-.1 .4M142.7 211.8v.1"/>
<path d="M142.7 212l-.1 .5M142.7 211.2v.4M142.8 210.9v.1M142.9 207.8l-.8 7.1M142.9 210v.2M142.9 210.2l-.1 .6M143 209.3l-.1 .6M143.1 208.1h4.8M143.1 209.2h-.1M143.2 208.5l-.1 .6M143.2 208.1l-1 7.4M143.2 208.2v.2"/>
<path d="M143.3 207.4v.1M143.3 207.6l-.1 .6M143.4 206.8l-.1 .4M143.5 206.5l-.1 .1M143.6 205.7v.1M143.6 205.9l-.1 .5M143.6 205.1v.4M143.6 204.8v.1M143.7 204.1v.6M143.8 204h.1M143.9 204.7l-.2 2.6a.64 .64 0 0 1-.5 .8l-.3-.4-.1-1-.2-.3-.6-.1M143.9 203.3l-.1 .5"/>
<path d="M144 202.2v.1M144 202.4l-.1 .6M144.1 201.6v.4M144.2 201.3v.1M144.3 200.5v.1M144.3 200.7l-.1 .5M74.8 234.6h3.5M80.2 234.6h7.5M89.6 234.6h10.4M108.1 238.9v2M112.7 234.6h1.4M120.8 239.9v1.8"/>
<path d="M68.3 242.9h3.5M72 242.6h-3.9l.2 .6h3.4M72.2 242.3h.1M72.3 241.8l9.5 .6-.5 1.5-9.6-.7zM72.4 242.3h.1M72.5 242.3v.1M72.6 242.4h.4M73.1 242.4h.1M73.3 242.4h.1M73.3 242.5h.1M73.5 242.5h.1M73.6 242.5h.1"/>
<path d="M73.8 242.5h.1M73.8 243.3l-.1 .3 4.5 .4 .2-.4M73.9 242.5h.1M74.1 242.5h.1M74.2 242.5v.1M74.3 242.6h.1M74.4 242.6h.1M74.6 242.6l.4 .1M75 242l.1-.4 4.5 .3-.2 .4M75 242.7h.1M75.2 242.7h.1M75.3 242.7h.1"/>
<path d="M75.5 242.7h.1M75.6 242.7l.1 .1M75.8 242.8h.1M76 242.8h.1M76.1 242.8h.1M76.3 242.8h.1M76.3 244.4h.1M76.3 244.5l-.1 .1M76.4 242.9h.1M76.4 244.3h.1M76.4 244.2h.1M76.5 244v.1"/>
<path d="M76.6 242.9h.3M76.7 243.7h.1M76.7 243.8l-.1 .2M76.7 243.4h.1M76.7 243.5v.1M76.8 243.3h.1M77 243h.1M77 243.1l-.1 .2M77.1 242.7h.1M77.1 242.8v.1M77.2 243h.1M77.2 242.5v.1"/>
<path d="M77.3 243h.1M77.3 242.4v.1M77.4 242.2l-.1 .1M77.5 243h.1M77.5 242h.1M77.5 242.1v.1M77.5 241.8v.1M77.6 241.7h.1M77.7 243h.1M77.8 243l.1 .1M77.8 241.3l-.2 .3M77.8 241.2h.1"/>
<path d="M77.9 241.1v.1M78 243.1h.1M78.1 243.1h.1M78.3 243.1h.1M78.4 243.1h.1M78.5 243.1h.1M78.6 243.2h.1M78.8 243.2h.4M79.2 243.2h.1M79.4 243.3h.1M79.5 243.3h.1M79.7 243.3h.1"/>
<path d="M81.7 242.9h14.5M81.7 243.3h14.5M81.8 242.6h14.6M96.6 242.4h.1M96.7 241.9l9.5 .6-.6 1.5-9.5-.7zM96.8 242.4h.1M96.9 242.4l.1 .1M97 242.5h.1M97.1 242.5h.1M97.3 242.5h.1M97.4 242.5h.1M97.6 242.5h.1"/>
<path d="M97.7 242.5l.1 .1M97.8 242.6h.1M97.9 242.6h.1M98.1 242.6h.4M98.2 243.4l-.2 .3 4.6 .4 .1-.4M98.6 242.7h.1M98.7 242.7h.1M98.8 242.7h.1M99 242.7h.1M99.1 242.7h.1M99.3 242.8h.1M99.4 242.8h.1"/>
<path d="M99.4 242.1l.1-.4 4.4 .3-.1 .4M99.5 242.8h.1M99.5 241.8h9.9M99.6 242.8h.1M99.8 242.8h.1M99.9 242.8l.1 .1M100.1 242.9h.3M100.5 242.9h.1M100.6 244.5h.1M100.6 244.6h.1M100.7 244.3v.1M100.7 242.9h.1"/>
<path d="M100.8 244.3h.1M100.8 243h.1M100.9 244l-.1 .2M101 243.8h.1M101 243.9v.1M101 243h.1M101.1 243.6v.1M101.1 243h.1M101.2 243.5h.1M101.2 243h.1M101.3 243.1h.1M101.3 243.2l-.1 .2"/>
<path d="M101.4 242.9l-.1 .1M101.5 242.8h.1M101.5 243.1h.1M101.6 242.5h.1M101.6 242.6l-.1 .1M101.6 243.1h.1M101.7 242.2l-.1 .2M101.8 242.2h.1M101.8 243.1h.1M101.9 242.1h.1M101.9 243.1h.1M102 241.8h.1"/>
<path d="M102 241.9l-.1 .1M102 241.5v.2M102 243.1h.1M102.1 241.4v.1M102.1 243.1l.1 .1M102.2 241.2l-.1 .1M102.3 243.2h.4M102.4 244.2h7M102.8 243.2h.1M102.9 243.2h.1M103 243.3h.1M103.2 243.3h.1"/>
<path d="M103.3 243.3h.1M103.5 243.3h.1M103.6 243.3h.1M103.7 243.3h.1M103.8 243.3h.1M104 243.3h.1M106.1 242.9h11.9M108.1 241.8v2.4M108.1 245.1v1M117.8 243.3h3.3M118.1 242.6l-.3 .6h-11.7M120.8 244.2v1"/>
<path d="M120.8 242.7v.5M121.1 242.6h-14.9"/>
</g>
<g fill="#000">
<path d="M71.5 194.4l1.1-.3v.6zM76.6 190.3l1.1-.3v.6zM80.7 194.1l1.1 .3-1.1 .3zM95.7 194.7l1.1 .3-1.1 .3zM99.8 190l1.2 .3-1.2 .3zM105.2 195l1.1-.3v.6zM138 195.7l1.1 .3-1.1 .3zM140.3 192.6l1.1-.3v.6zM142.7 192.3l1.2 .3-1.2 .3zM145 195.9l1.1-.3v.6zM147.6 196.7l.3 1.1h-.6zM72.5 212.3l1.1 .3-1.1 .3z"/>
<path d="M74 212.6l1.2-.3v.6zM120.4 214.4h.6l-.3 1.1zM120.7 217.1l.3 1.2h-.6zM124.9 215.5l.3 1.2h-.6zM129 215.6l.3 1.1h-.6zM132.8 206.8l.3 1.2h-.6zM147.3 206.9h.6l-.3 1.2zM73.8 234.6l1.2-.3v.6zM78.1 234.3l1.1 .3-1.1 .3zM79.3 234.6l1.1-.3v.6zM87.5 234.3l1.1 .3-1.1 .3zM88.7 234.6l1.1-.3v.6z"/>
<path d="M99.8 234.3l1.1 .3-1.1 .3zM111.8 234.6l1.2-.3v.6zM113.9 234.3l1.2 .3-1.2 .3zM120.4 227.9h.6l-.3 1.2zM124.6 221.7h.6l-.3 1.1zM128.7 229.5h.6l-.3 1.1zM132.5 221.6h.6l-.3 1.2zM107.8 240.7h.6l-.3 1.1zM108.1 244.2l.3 1.1h-.6zM120.5 241.5h.6l-.3 1.1zM120.8 243.3l.3 1.1h-.6z"/>
</g>
<text font-size="5.6" x="158.9" y="16.4">VDRUS Series</text>
<text font-size="4.9" x="146.6" y="24">Vishay BCcomponents</text>
<text font-size="3.5" fill="#007ec4" x="42" y="21.9">www.vishay.com</text>
<g font-size="3.5">
<text x="21.5" y="34.8">VARISTORS ON TAPE AND REEL</text>
<text x="18.9" y="107.9">PACKAGING</text>
<text x="18.9" y="115.6">TAPED VERSION WITH STRAIGHT LEADS (only for VDRUS07)</text>
<text x="18.9" y="184.4">TAPED VERSION WITH STRAIGHT LEADS (only for VDRUS10 and VDRUS14)</text>
</g>
<g font-size="2.8">
<text x="108" y="39.3">VDRUS07</text>
<text x="141" y="39.3">VDRUS10</text>
<text x="174" y="39.3">VDRUS14</text>
<text x="21.5" y="42.5">TYPE</text>
<text x="105" y="45.7">115 V to 510 V</text>
<text x="109.2" y="42.5">Ø 7 mm</text>
<text x="138" y="45.7">115 V to 550 V</text>
<text x="141.4" y="42.5">Ø 10 mm</text>
<text x="171" y="45.7">115 V to 550 V</text>
<text x="174.5" y="42.5">Ø 14 mm</text>
<text x="21.5" y="50.1">Straight leads</text>
<text x="21.5" y="54.5">H = 18 mm</text>
<text x="21.5" y="58.9">H = 20 mm</text>
<text x="111.8" y="58.9">TSE</text>
<text x="113.9" y="54.5">-</text>
<text x="144.9" y="58.9">TSE</text>
<text x="146.9" y="54.5">-</text>
<text x="177.9" y="54.5">TSE</text>
<text x="179.9" y="58.9">-</text>
<text x="21.5" y="63.3">See drawing: taped version with straight leads</text>
<text x="21.5" y="67.7">Kinked leads</text>
<text x="21.5" y="76.5">H = 16 mm</text>
<text x="21.5" y="72.1">H = 18.25 mm</text>
<text x="111.6" y="72.1">TME</text>
<text x="112" y="76.5">TLE</text>
<text x="144.6" y="72.1">TME</text>
<text x="145" y="76.5">TLE</text>
<text x="177.6" y="72.1">TME</text>
<text x="178" y="76.5">TLE</text>
<text x="21.5" y="80.9">See drawing: taped version with kinked leads</text>
<text x="21.5" y="85.4">Packaging quantities</text>
<text x="21.5" y="89.8">115 V to 250 V</text>
<text x="111.3" y="89.8">1500</text>
<text x="144.3" y="89.8">1000</text>
<text x="178.1" y="89.8">750</text>
<text x="21.5" y="94.2">275 V to 300 V</text>
<text x="111.3" y="94.2">1500</text>
<text x="145.1" y="94.2">500</text>
<text x="178.1" y="94.2">750</text>
<text x="21.5" y="98.6">320 V to max. V</text>
<text x="111.3" y="98.6">1000</text>
<text x="145.1" y="98.6">500</text>
<text x="178.1" y="98.6">500</text>
<text x="18.9" y="263.3">Revision: 18-Mar-2020</text>
<text x="107.2" y="263.6">7</text>
<text x="163.6" y="263.3">Document Number: 29185</text>
<text x="77.2" y="267.1">For technical questions, contact: nlr@vishay.com</text>
<text x="26.5" y="271">THIS DOCUMENT IS SUBJECT TO CHANGE WITHOUT NOTICE. THE PRODUCTS DESCRIBED HEREIN AND THIS DOCUMENT</text>
<text x="50.9" y="273.8">ARE SUBJECT TO SPECIFIC DISCLAIMERS, SET FORTH AT www.vishay.com/doc?91000</text>
</g>
<g font-size="2.1">
<text x="23.5" y="72.6">0</text>
<text x="23.5" y="77">0</text>
<text x="99.8" y="125.5">Δp</text>
<text x="100.5" y="121.1">P</text>
<text x="112.9" y="125.5">Δp</text>
<text x="141.4" y="123">T</text>
<text x="93.9" y="126.4">D</text>
<text x="135.1" y="126.8">Δh</text>
<text x="146.4" y="126.8">Δh</text>
<text x="148.1" y="134">A</text>
<text x="89.2" y="140.4">d</text>
<text x="93.9" y="143.4">F</text>
<text x="119.3" y="142.4">W</text>
<text x="132.9" y="144">H</text>
<text x="66.3" y="148.7">L</text>
<text x="121.2" y="149.7">W</text>
<text x="125.4" y="149.7">W</text>
<text x="129.4" y="149.7">W</text>
<text x="93.4" y="163.5">P</text>
<text x="102" y="163.5">P</text>
<text x="112.7" y="163.5">D</text>
<text x="109.5" y="169.7">T</text>
<text x="120.8" y="170.5">t</text>
<text x="88.1" y="189.8">P</text>
<text x="141.4" y="191.8">T</text>
<text x="75.9" y="194">D</text>
<text x="92.9" y="194.4">Δp</text>
<text x="106.6" y="194.4">Δp</text>
<text x="135.2" y="195.5">Δh</text>
<text x="146.3" y="195.5">Δh</text>
<text x="148.2" y="203">A</text>
<text x="70.6" y="212.1">d</text>
<text x="119.3" y="213.1">W</text>
<text x="133.4" y="215.5">H</text>
<text x="121.2" y="220.4">W</text>
<text x="125.4" y="220.4">W</text>
<text x="129.4" y="220.4">W</text>
<text x="75.9" y="233.6">F</text>
<text x="82.8" y="233.6">P</text>
<text x="93.7" y="233.6">P</text>
<text x="112.3" y="233.6">D</text>
<text x="105.4" y="240.4">T</text>
<text x="119.4" y="241.2">t</text>
</g>
<g font-size="1.4">
<text x="121.4" y="142.9">2</text>
<text x="123.3" y="150.2">0</text>
<text x="127.6" y="150.2">1</text>
<text x="94.8" y="164">0</text>
<text x="103.4" y="164">1</text>
<text x="114.3" y="164">0</text>
<text x="110.8" y="170.2">1</text>
<text x="121.4" y="213.6">2</text>
<text x="123.3" y="220.9">0</text>
<text x="127.5" y="220.9">1</text>
<text x="84.3" y="234.1">1</text>
<text x="95.1" y="234.1">0</text>
<text x="113.8" y="234.1">0</text>
<text x="106.7" y="240.9">1</text>
</g>
</svg>
